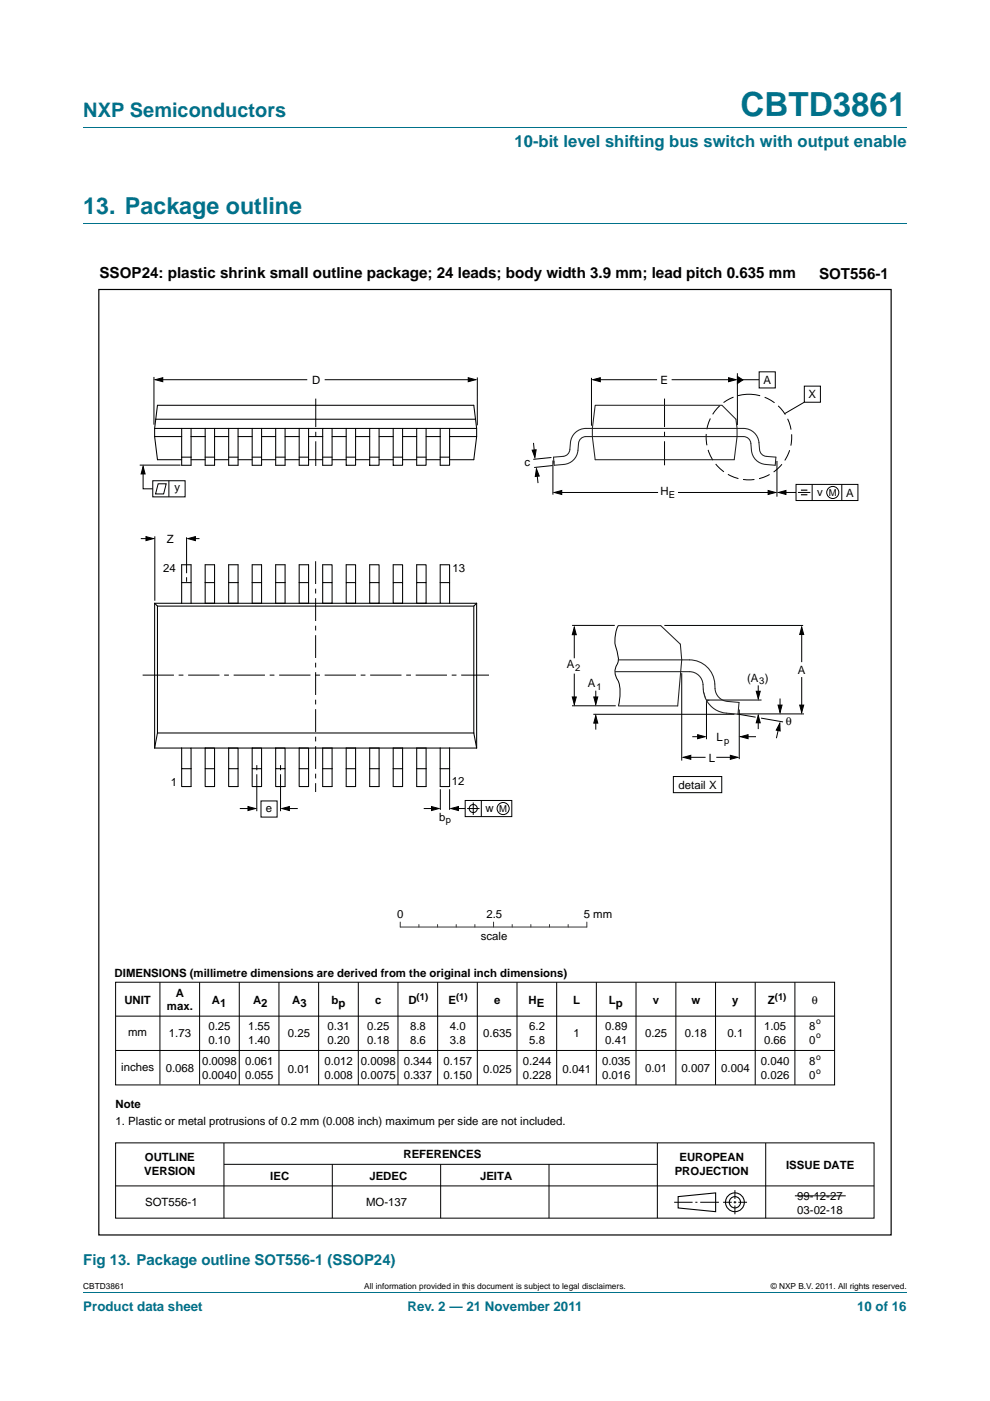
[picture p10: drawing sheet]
<svg xmlns="http://www.w3.org/2000/svg" width="210mm" height="297mm" viewBox="0 0 210 297" stroke-linecap="round" stroke-linejoin="round" font-family="sans-serif">
<path d="M17.7 27h174.6M17.7 47.4h174.6M17.7 273.9h174.6" fill="none" stroke="#00718a" stroke-width=".21"/>
<g fill="none" stroke="#000" stroke-width=".21">
<path d="M32.7 79.9v10.1M156.4 79.1v11M161 78.8h3.4v3.5h-3.4zM29.6 98.6h8.7M30.4 99.5v4.1h2M33.9 80.5h31.3M68.9 80.5h31.1M101.2 80v10.2M113.2 93.9l.2 2.5M113.8 100l.3 2.4M117 97l-3.9 .4M117.2 98.7l-3.9 .4"/>
<path d="M117.3 97.6v7.3M125.5 80.1v10.2M126.4 80.5h13M142.5 80.5h12.8M157 80.5h4M164.8 97.7v7.6M170.6 81.9h3.4v3.4h-3.4zM170.6 85.3l-4.1 2.4M29.9 114.2h2M32.4 101.9h6.9v3.4h-6.9zM32.8 113.7v13.7M33.5 102.6h1.8l-.6 2.1h-1.7z"/>
<path d="M35.8 101.9v3.4M39.6 113.9v7.6M40.5 114.2h1.8M118.4 104.4h21.2M143.8 104.4h19.7M166 104.4h2.8M168.8 102.7h13.2v3.4h-13.2zM169.3 104.4h2.6M172.3 102.7v3.4M178.5 102.7v3.4M39.6 122.4v1M121.3 132.6h9.1"/>
<path d="M121.8 133.5v6.1M131.2 132.6a7.3 7.3 0 0 0-.1 6.3 3 3 0 0 1-.5 2.5 3.6 3.6 0 0 0 .7 3.3l.2 2.1-.3 2.9M140.9 132.6h29.4M170 133.8v6.6M121.3 149.6h9.3M121.8 142.8v5.8M125.8 151.4h30M126.4 152.7v2M126.4 146.4v2.5M144.6 142.7v18.6M146.8 156.2h1.8M149.8 148.6v8.1"/>
<path d="M149.9 148.4h11.6M156.4 151.4l3.9 .7M156.6 151.4h13.9M156.8 150.4v10.6M158 156.2h2.3M160.8 145.3v1.9M160.8 152.7v1.9M161.4 152.3l4.7 .8M165.2 153.9l-.5 2.6M165.4 148.1v1.7M170 143.5v6.1M50.9 171.4h2.5"/>
<path d="M54.5 162.2v1.1M54.5 164.2v7.8M55.4 169.8h3.4v3.4h-3.4zM59.5 162.2v1.1M59.5 164.2v7.8M60.6 171.4h2.6M89.9 171.4h2.5M93.4 167.3v4.4M95.4 167.3v4.4M96.5 171.4h2.2M98.7 169.7h9.9v3.4h-9.9zM99.1 171.4h2.6"/>
<path d="M100.4 170.1v2.7M102.1 169.7v3.4M142.8 164.6h10.3v3.5h-10.3zM145.7 160.6h4M151.9 160.6h3.8M24.5 208.3h152.5v21.7h-152.5zM24.5 215.4h152.5M33.9 208.3v21.6M42.3 208.3v21.6M50.8 208.3v21.7M59.2 208.3v21.7M67.6 208.3v21.7"/>
<path d="M76 208.3v21.7M84.4 208.2v21.8M92.8 208.3v21.7M101.2 208.3v21.7M109.7 208.3v21.7M118.1 208.3v21.7M126.5 208.3v21.7M134.9 208.3v21.7M143.4 208.3v21.7M151.8 208.2v21.8M160.2 208.3v21.7M168.6 208.3v21.7"/>
<path d="M24.6 222.7h152.4M24.5 242.3h160.9v16h-160.9zM24.5 251.4h160.9M47.5 242.3v16M47.5 246.9h91.8M70.5 246.9v11.4M93.5 246.9v11.4M116.4 246.9v11.4M139.4 242.3v16M143 254.9h3.9M147.5 254.9h.4M148.5 254.9h4"/>
<path d="M153.4 254.9h1.8M155.6 254.9h.6M155.9 252.3v1.9M155.9 254.6v.6M155.9 255.6v1.8M156.6 254.9h1.8M162.4 242.3v16M168.6 253.5h10.8"/>
<circle cx="176.6" cy="104.4" r="1.28"/>
<circle cx="100.4" cy="171.4" r=".86"/>
<circle cx="106.7" cy="171.4" r="1.28"/>
</g>
<g fill="none" stroke="#000" stroke-width=".23">
<path d="M143.8 253.7l8-.8v4l-8-.8z"/>
<circle cx="155.9" cy="254.9" r="1.99"/>
<circle cx="155.9" cy="254.9" r="1.2"/>
</g>
<g fill="#000" stroke="#000" stroke-width=".21">
<path d="M32.9 80.5l1.6-.4v.8zM99.3 80.1l1.6 .4-1.6 .4zM112.9 95.4h.8l-.2 1.6zM125.7 80.5l1.6-.4v.8zM154.5 80.1l1.6 .4-1.6 .4zM156.4 79.8l1.2 .7-1.2 .8zM30.4 98.9l.4 1.6h-.9zM31 113.8l1.6 .4-1.6 .4zM39.9 114.2l1.5-.4v.8zM113.8 99.4l.6 1.5-.9 .1zM117.6 104.4l1.5-.4v.8zM162.9 104l1.6 .4-1.6 .4z"/>
<path d="M165.1 104.4l1.6-.4v.8zM121.8 133l.4 1.6h-.8zM170 132.9l.5 1.6h-.9zM121.4 147.8h.8l-.4 1.6zM126.4 151.7l.4 1.6h-.9zM125.9 147.8h.9l-.4 1.6zM148 155.8l1.6 .4-1.6 .4zM157.1 156.2l1.6-.4v.8zM160.8 151.7l.4 1.6h-.8zM160.4 146.6h.8l-.4 1.5zM165.4 153.3l.1 1.7-.9-.2zM165 149.5h.9l-.5 1.6z"/>
<path d="M169.6 149.5h.9l-.5 1.6zM52.6 171l1.6 .4-1.6 .5zM59.8 171.4l1.6-.4v.9zM91.5 171l1.6 .4-1.6 .5zM95.6 171.4l1.6-.4v.9zM144.9 160.6l1.6-.5v.9zM154.9 160.1l1.6 .5-1.6 .4z"/>
</g>
<path d="M169.9 103.9h1.3M169.9 104.9h1.3" fill="none" stroke="#000" stroke-width=".24"/>
<circle cx="158.8" cy="92.7" r="9.1" fill="none" stroke="#000" stroke-width=".21" stroke-dasharray="2.4 1" stroke-linecap="butt"/>
<path d="M66.9 119v48.9" fill="none" stroke="#000" stroke-width=".21" stroke-dasharray="4.8 1 1 1" stroke-linecap="butt"/>
<path d="M30.3 143.1h73.4" fill="none" stroke="#000" stroke-width=".21" stroke-dasharray="6.6 1 1 1" stroke-linecap="butt"/>
<path d="M67 84.5v14.3M140.9 84.5v14.1" fill="none" stroke="#000" stroke-width=".21" stroke-dasharray="6 1 1 1" stroke-linecap="butt"/>
<path d="M21 61.4h168v200.4h-168z" fill="none" stroke="#000" stroke-width=".25"/>
<g fill="#231f20" stroke="#231f20" stroke-width=".21">
<path d="M149.8 148.5v.6z"/>
<path d="M149.8 148.5h.6z"/>
</g>
<g fill="#231f20" stroke="#231f20" stroke-width=".22">
<path d="M130.5 142.4h13.9z"/>
<path d="M131.2 139.9h13.4z"/>
<path d="M131.2 132.6h8.9z"/>
<path d="M131.2 149.7h12.5z"/>
<path d="M140.1 132.6l4.2 4z"/>
<path d="M144.3 136.6l.3 3.3z"/>
<path d="M144.6 139.9l-.2 2.5z"/>
<path d="M144.4 142.4l-.7 7.3z"/>
<path d="M156.8 148.9l-.3 2.5z"/>
<path d="M149.1 145.2l.1 .9z"/>
<path d="M151.6 145l.1 1z"/>
<path d="M154.3 148.7l2.5 .2z"/>
<path d="M154.1 151.2l2.4 .2z"/>
<path d="M144.4 142.4h1.8z"/>
<path d="M144.6 139.9h1.6z"/>
<path d="M149.2 146.1l.6 2.4-.5-1.4z"/>
</g>
<path d="M117.5 97.8v.4M121.8 91.9a3.3 3.3 0 0 1 2.5-1.1h33.4a3.3 3.3 0 0 1 3.3 3 2.69 2.69 0 0 0 .7 2.7l.8 .3 2.1 .1-.2 1.7a5 5 0 0 1-4.3-1.3 4.7 4.7 0 0 1-.8-3.3 1.56 1.56 0 0 0-1.6-1.4h-33.4a1.56 1.56 0 0 0-1.6 1.4 4.4 4.4 0 0 1-1.3 3.7 5.4 5.4 0 0 1-3.9 .9l-.1-1.7 2-.1a1.56 1.56 0 0 0 1.5-1.5 4.6 4.6 0 0 1 .9-3.4zM126.2 85.9h26.9l3 3 .2 1.9v1.8l-.6 4.9h-29.5l-.6-4.9v-1.8zM164.5 97.8v.4M146.2 139.9a5.4 5.4 0 0 1 5.4 5.1M146.2 142.4a2.89 2.89 0 0 1 2.9 2.8M149.8 148.5a5.2 5.2 0 0 0 4.3 2.7M151.7 146a2.88 2.88 0 0 0 2.6 2.7" fill="none" stroke="#231f20" stroke-width=".22"/>
<path d="M84.9 195.5v1.1h39.6v-1.1M88.9 196v.6M92.8 196v.6M96.8 196v.6M100.7 196v.6M104.7 195.5v1.1M108.6 196v.6M112.6 196v.6M116.6 196v.6M120.5 196v.6" fill="none" stroke="#363639" stroke-width=".21"/>
<g fill="none" stroke="#000" stroke-width=".22">
<path d="M32.8 92.6l.6 4.9h5.1M32.8 92.6h5.7M33 88.9h67.9l-.4-3h-67.1l-.6 4.9M38.5 96.9h2M40.5 92.6h3M40.5 90.8v7.8h-2v-7.8M40.5 97.5h3M43.5 96.9h2M43.5 90.8v7.8h2v-7.8M45.5 92.6h3M45.5 97.5h3M48.5 96.9h2"/>
<path d="M48.5 90.8v7.8h2v-7.8M50.5 92.6h3M50.5 97.5h3M53.5 96.9h2M53.5 90.8v7.8h2v-7.8M55.5 92.6h3M55.5 97.5h3M58.5 96.9h2M58.5 90.8v7.8h2v-7.8M60.5 92.6h3M60.5 97.5h3M63.5 96.9h2"/>
<path d="M65.5 92.6h2.9M65.5 90.8v7.8h-2v-7.8M68.4 97.5h-2.9M68.4 90.8h2v7.8h-2zM68.4 90.8h-35.6v1.8M68.4 96.9h2M70.4 97.5h3M70.4 92.6h3M70.4 90.8h3M73.4 90.8h2v7.8h-2zM73.4 96.9h2M75.4 97.5h3"/>
<path d="M75.4 92.6h3M75.4 90.8h3M78.4 90.8h2v7.8h-2zM78.4 96.9h2M80.4 97.5h3M80.4 92.6h3M80.4 90.8h3M83.4 90.8h2v7.8h-2zM83.4 96.9h2M85.4 97.5h3M85.4 92.6h3M85.4 90.8h3"/>
<path d="M88.4 96.9h2M90.4 90.8h-2v7.8h2v-6M90.4 97.5h3M90.4 90.8v1.8h3M90.4 90.8h3M93.4 92.6v6h2v-1.7M95.4 90.8h-2v1.8M95.4 90.8v1.8h5.7M95.4 90.8h5.7M95.4 92.6v4.3h-2M100.9 88.9l.2 1.9v1.8M101.1 92.6l-.6 4.9h-5.1"/>
<path d="M32.8 127.9l.6 .6M32.8 127.9h60.6M32.8 127.9v15.4M33.4 128.5v26.9M38.5 123.5h2M40.5 127.9v-8.2h-2v8.2M43.5 123.5h2M45.5 127.9v-8.2h-2v8.2M48.5 123.5h2M50.5 127.9v-8.2h-2v8.2M53.5 123.5h2M55.5 127.9v-8.2h-2v8.2"/>
<path d="M58.5 123.5h2M60.5 127.9v-8.2h-2v8.2M63.5 123.5h2M65.5 127.9v-8.2h-2v8.2M68.4 123.5v-3.8h2v3.8M68.4 123.5h2v4.4h-2zM73.4 123.5v-3.8h2v3.8M73.4 123.5h2v4.4h-2zM78.4 123.5v-3.8h2v3.8M78.4 123.5h2v4.4h-2zM83.4 123.5v-3.8h2v3.8M83.4 123.5h2v4.4h-2z"/>
<path d="M88.4 123.5v-3.8h2v3.8M88.4 123.5h2v4.4h-2zM93.4 123.5v4.4h2M93.4 123.5v-3.8h2v3.8M93.4 123.5h2v4.4M95.4 127.9h5.7M100.5 128.5v26.9M101.1 127.9l-.6 .6h-67.1M101.1 127.9v30.7M32.8 143.3v15.3h5.7M33.4 155.4h67.1M33.4 155.4l-.6 3.2"/>
<path d="M38.5 158.6h2v4.4M38.5 158.6v4.4h2M40.5 158.6h60.6M43.5 158.6h2v4.4h-2zM48.5 158.6h2v4.4h-2zM53.5 158.6h2v4.4h-2zM58.5 158.6h2v4.4h-2zM63.5 158.6h2v4.4h-2zM70.4 158.6v8.2h-2v-8.2M75.4 158.6v8.2h-2v-8.2M80.4 158.6v8.2h-2v-8.2M85.4 158.6v8.2h-2v-8.2"/>
<path d="M90.4 158.6v8.2h-2v-8.2M95.4 158.6v8.2h-2v-8.2M100.5 155.4l.6 3.2M38.5 163v3.8h2v-3.8M43.5 163v3.8h2v-3.8M48.5 163v3.8h2v-3.8M53.5 163v3.8h2v-3.8M58.5 163v3.8h2v-3.8M63.5 163v3.8h2v-3.8M68.4 163h2M73.4 163h2M78.4 163h2"/>
<path d="M83.4 163h2M88.4 163h2M93.4 163h2"/>
</g>
<text font-size="7" fill="#00718a" x="157" y="24.6">CBTD3861</text>
<text font-size="4.9" fill="#00718a" x="17.7" y="45.4">13. Package outline</text>
<text font-size="4.2" fill="#00718a" x="17.7" y="24.9">NXP Semiconductors</text>
<text font-size="3.5" fill="#00718a" x="109.1" y="31.1">10-bit level shifting bus switch with output enable</text>
<g font-size="3.2">
<text x="21.1" y="59">SSOP24: plastic shrink small outline package; 24 leads; body width 3.9 mm; lead pitch 0.635 mm</text>
<text x="173.7" y="59.1">SOT556-1</text>
</g>
<text font-size="3.2" fill="#00718a" x="17.7" y="268.3">Fig 13. Package outline SOT556-1 (SSOP24)</text>
<g font-size="2.8" fill="#00718a">
<text x="17.7" y="277.9">Product data sheet</text>
<text x="86.4" y="277.9">Rev. 2 — 21 November 2011</text>
<text x="181.8" y="277.9">10 of 16</text>
</g>
<g font-size="2.4">
<text x="66.2" y="81.4">D</text>
<text x="140.1" y="81.4">E</text>
<text x="161.9" y="81.4">A</text>
<text x="171.5" y="84.5">X</text>
<text x="111.3" y="98.9">c</text>
<text x="37" y="104.2">y</text>
<text x="140.1" y="105">H</text>
<text x="173.3" y="105.1">v</text>
<text x="179.5" y="105.3">A</text>
<text x="35.4" y="115">Z</text>
<text x="34.6" y="121.3">24</text>
<text x="96" y="121.2">13</text>
<text x="120.2" y="141.7">A</text>
<text x="169.2" y="142.8">A</text>
<text x="124.7" y="145.8">A</text>
<text x="158.5" y="144.6">(A )</text>
<text x="166.7" y="153.6">θ</text>
<text x="150.3" y="161.5">L</text>
<text x="152" y="157.2">L</text>
<text x="36.3" y="166.6">1</text>
<text x="95.8" y="166.5">12</text>
<text x="143.9" y="167.2">detail X</text>
<text x="56.4" y="172.2">e</text>
<text x="103" y="172.1">w</text>
<text x="93.2" y="174.1">b</text>
<text x="84.2" y="194.5">0</text>
<text x="103.2" y="194.5">2.5</text>
<text x="123.8" y="194.5">5 mm</text>
<text x="102" y="199.3">scale</text>
<text x="24.3" y="207.1">DIMENSIONS (millimetre dimensions are derived from the original inch dimensions)</text>
<text x="26.4" y="212.8">UNIT</text>
<text x="35.4" y="214.2">max.</text>
<text x="37.3" y="211.3">A</text>
<text x="44.9" y="212.8">A</text>
<text x="46.7" y="213.6">1</text>
<text x="53.7" y="212.8">A</text>
<text x="55.4" y="213.6">2</text>
<text x="62" y="212.8">A</text>
<text x="63.7" y="213.6">3</text>
<text x="70.3" y="212.8">b</text>
<text x="71.8" y="213.6">p</text>
<text x="79.6" y="212.8">c</text>
<text x="86.6" y="212.8">D</text>
<text x="95.1" y="212.8">E</text>
<text x="104.8" y="212.8">e</text>
<text x="112.1" y="212.8">H</text>
<text x="113.8" y="213.6">E</text>
<text x="121.6" y="212.8">L</text>
<text x="129.1" y="212.8">L</text>
<text x="130.6" y="213.6">p</text>
<text x="138.5" y="212.8">v</text>
<text x="146.6" y="212.8">w</text>
<text x="155.3" y="212.8">y</text>
<text x="162.9" y="212.8">Z</text>
<text x="172.2" y="212.8">θ</text>
<text x="27.2" y="219.7">mm</text>
<text x="35.8" y="219.9">1.73</text>
<text x="44.2" y="218.5">0.25</text>
<text x="44.2" y="221.4">0.10</text>
<text x="52.6" y="218.5">1.55</text>
<text x="52.6" y="221.4">1.40</text>
<text x="61.1" y="220">0.25</text>
<text x="69.5" y="218.5">0.31</text>
<text x="69.5" y="221.4">0.20</text>
<text x="77.9" y="218.5">0.25</text>
<text x="77.9" y="221.4">0.18</text>
<text x="87" y="218.5">8.8</text>
<text x="87" y="221.4">8.6</text>
<text x="95.4" y="218.5">4.0</text>
<text x="95.4" y="221.4">3.8</text>
<text x="102.5" y="220">0.635</text>
<text x="112.3" y="218.5">6.2</text>
<text x="112.3" y="221.4">5.8</text>
<text x="121.7" y="220">1</text>
<text x="128.4" y="218.5">0.89</text>
<text x="128.4" y="221.4">0.41</text>
<text x="136.8" y="219.9">0.25</text>
<text x="145.2" y="219.9">0.18</text>
<text x="154.3" y="219.9">0.1</text>
<text x="162.1" y="218.5">1.05</text>
<text x="162.1" y="221.4">0.66</text>
<text x="171.6" y="218.4">8</text>
<text x="171.6" y="221.3">0</text>
<text x="25.7" y="227.2">inches</text>
<text x="35.2" y="227.3">0.068</text>
<text x="42.9" y="225.9">0.0098</text>
<text x="52" y="225.9">0.061</text>
<text x="61.1" y="227.4">0.01</text>
<text x="68.8" y="225.9">0.012</text>
<text x="76.6" y="225.9">0.0098</text>
<text x="85.7" y="225.9">0.344</text>
<text x="94.1" y="225.9">0.157</text>
<text x="102.5" y="227.4">0.025</text>
<text x="110.9" y="225.9">0.244</text>
<text x="119.3" y="227.4">0.041</text>
<text x="127.7" y="225.9">0.035</text>
<text x="136.8" y="227.4">0.01</text>
<text x="144.6" y="227.4">0.007</text>
<text x="153" y="227.4">0.004</text>
<text x="161.4" y="225.9">0.040</text>
<text x="171.6" y="225.9">8</text>
<text x="42.9" y="228.8">0.0040</text>
<text x="52" y="228.8">0.055</text>
<text x="68.8" y="228.8">0.008</text>
<text x="76.6" y="228.8">0.0075</text>
<text x="85.7" y="228.8">0.337</text>
<text x="94.1" y="228.8">0.150</text>
<text x="110.9" y="228.8">0.228</text>
<text x="127.7" y="228.8">0.016</text>
<text x="161.4" y="228.8">0.026</text>
<text x="171.6" y="228.8">0</text>
<text x="24.5" y="235">Note</text>
<text x="24.5" y="238.6">1. Plastic or metal protrusions of 0.2 mm (0.008 inch) maximum per side are not included.</text>
<text x="85.6" y="245.6">REFERENCES</text>
<text x="30.6" y="249.2">VERSION</text>
<text x="30.7" y="246.3">OUTLINE</text>
<text x="57.3" y="250.1">IEC</text>
<text x="78.3" y="250.1">JEDEC</text>
<text x="101.8" y="250.1">JEITA</text>
<text x="143.1" y="249.2">PROJECTION</text>
<text x="144.1" y="246.3">EUROPEAN</text>
<text x="166.7" y="247.8">ISSUE DATE</text>
<text x="30.8" y="255.7">SOT556-1</text>
<text x="77.6" y="255.7">MO-137</text>
<text x="169.1" y="254.4">99-12-27</text>
<text x="169.1" y="257.3">03-02-18</text>
</g>
<g font-size="2">
<text x="141.9" y="105.5">E</text>
<text x="175.8" y="105.1">M</text>
<text x="122" y="142.2">2</text>
<text x="126.5" y="146.2">1</text>
<text x="161" y="145">3</text>
<text x="153.6" y="157.7">p</text>
<text x="105.9" y="172.1">M</text>
<text x="94.6" y="174.5">p</text>
<text x="88.4" y="212">(1)</text>
<text x="96.7" y="212">(1)</text>
<text x="164.4" y="212">(1)</text>
</g>
<g font-size="1.8">
<text x="173.1" y="217.1">o</text>
<text x="173.1" y="220.1">o</text>
<text x="173.1" y="224.7">o</text>
<text x="173.1" y="227.6">o</text>
<text x="17.7" y="273.3">CBTD3861</text>
<text x="77.2" y="273.3">All information provided in this document is subject to legal disclaimers.</text>
<text x="163.5" y="273.3">© NXP B.V. 2011. All rights reserved.</text>
</g>
</svg>
